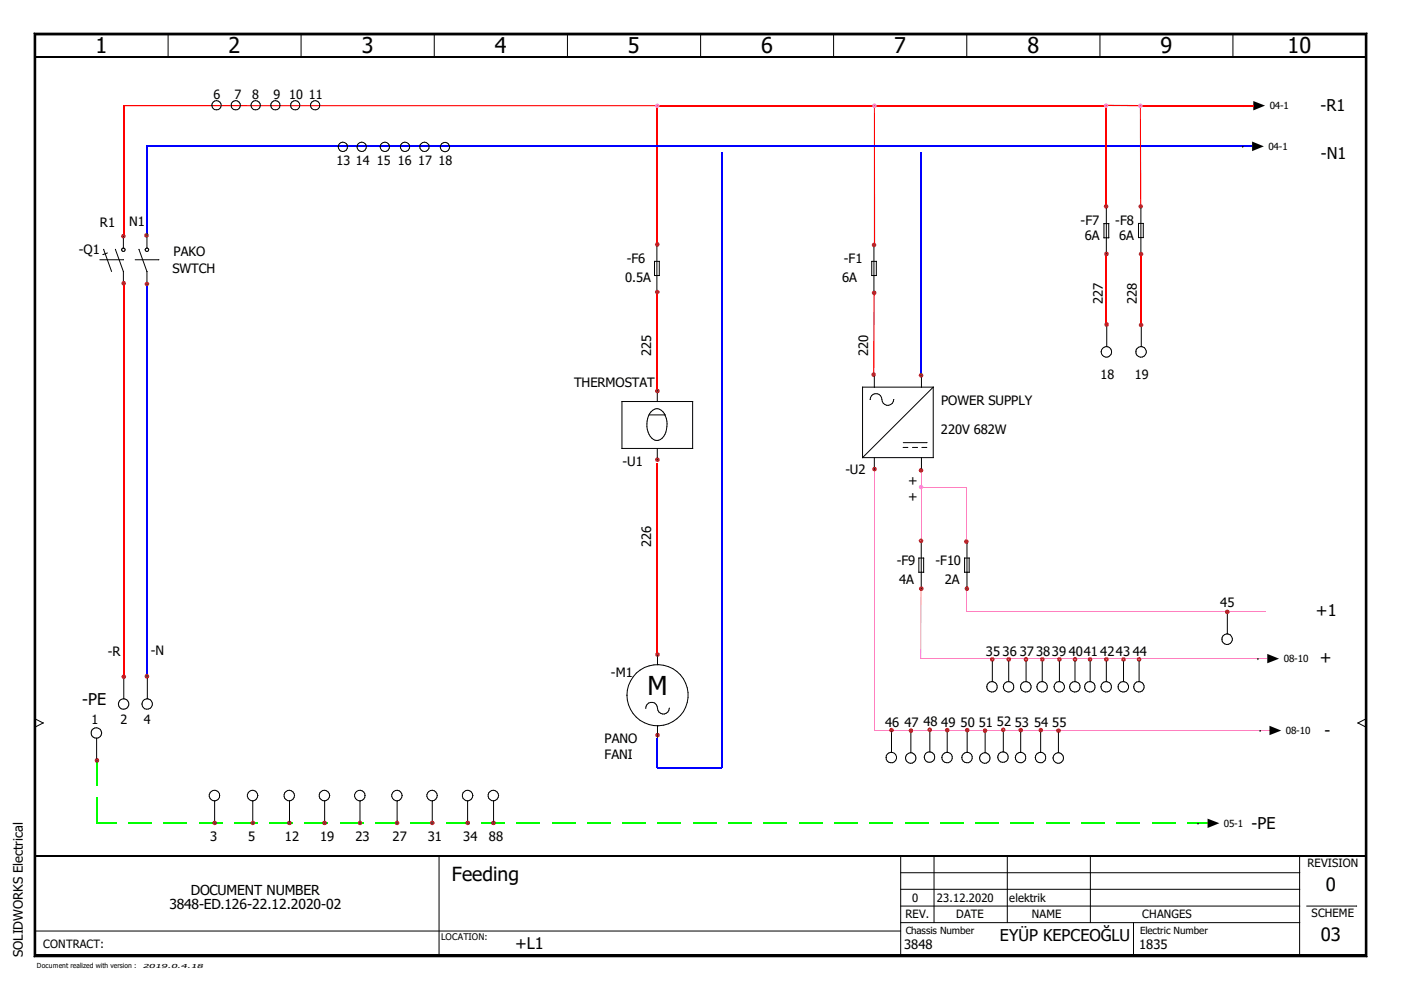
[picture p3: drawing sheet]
<svg xmlns="http://www.w3.org/2000/svg" width="297mm" height="210mm" viewBox="0 0 297 210" stroke-linecap="round" stroke-linejoin="round" font-family="sans-serif">
<path d="M0 0h297v209.9h-297z" fill="none" stroke="#fff" stroke-width=".21"/>
<g fill="none" stroke="#000" stroke-width=".21">
<path d="M7.2 7l.4 .4zM7.2 7h282.6zM7.2 7v195.9zM7.2 7h282.6v195.9h-282.6zM7.6 7.4h281.9zM7.6 7.4v195.1zM7.6 7.4h281.9v195.1h-281.9zM35.7 7.2l-.1 4.9M63.9 7.2l-.1 4.9M92.1 7.2v4.9M120.4 7.2l-.1 4.9M148.6 7.2l-.1 4.9"/>
<path d="M176.8 7.2l-.1 4.9M205 7.2v4.9M233.3 7.2l-.1 4.9M261.4 7.2v4.9M289.5 7.4v195.1zM289.8 7l-.3 .4zM289.8 7v195.9zM139.3 51.9v10M139.8 55.4v3M139.8 55.4h-1v3h1M185.3 51.9v10M185.8 55.4v3"/>
<path d="M185.8 55.4h-1v3h1M139.3 61.9h.1M185.4 79.6v2.5M195.4 79.6v2.5M131.9 85.1h15v10h-15zM137.6 88h3.5M138 87.3a1.62 1.62 0 0 1 2.8 .4 4.4 4.4 0 0 1-.8 5.5 1.89 1.89 0 0 1-2.6-1.6 4.6 4.6 0 0 1 .6-4.3zM139.3 93.4h.1M139.4 95.1v2.5M139.4 82.6v2.5M182.9 97h15M182.9 97l15-14.9v14.9"/>
<path d="M184.5 84.7a1.24 1.24 0 0 1 1-1.2 1.24 1.24 0 0 1 1.4 .8l.2 .8a1.27 1.27 0 0 0 1.4 .8 1.27 1.27 0 0 0 1-1.2M184.5 84.7h.1M185.4 97v2.5M191.5 94.9h1M191.5 93.9h5.1M193.5 94.9h1M195.4 97v2.5M195.4 94.9h1.1M197.9 82.1h-15v14.9M194.8 118.3h1v3h-1zM195.3 114.8l.1 10M139.4 138.9v2"/>
<path d="M7.4 152.4l1.7 .9M9.1 153.3l-1.7 .9M9.1 153.3h.1M132.9 147.4h.1M136.9 150.2a1.21 1.21 0 0 1 1-1.3 1.21 1.21 0 0 1 1.4 .8l.2 .9a1.27 1.27 0 0 0 1.4 .8 1.27 1.27 0 0 0 1-1.2M139.4 153.9v2.5M189 155l.1 4.5M193.1 155.2l.1 4.4M197.1 154.9l.1 4.5M200.8 155l.1 4.5M205.1 155v4.5M205.1 159.5h.1"/>
<path d="M208.9 155.2v4.4M208.9 159.6h.1M219.8 145.6h.1M221 140v4.5M223.5 145.6h.1M224.6 140v4.5M224.6 144.5h.1M226.8 145.6h.1M227.9 140l.1 4.5M287.9 153.3l1.8 .9M287.9 153.3h.1M289.6 152.4l-1.7 .9"/>
<path d="M187.9 160.6h.1M192 160.7h.1M196 160.5h.1M199.7 160.6h.1M203.9 160.6h.1M207.7 160.7h.1M7.4 197.4h183.6M93.1 181.5v21.2M191 195.6h84.6M191 192.1h84.6M191 188.6h84.6M191 185h84.6"/>
<path d="M191 181.5v21.2M198.1 181.5l-.1 14.1M213.6 181.5v14.1M231.2 181.5v14.1M240.3 195.6l.1 7.1M275.6 181.5l-.1 21.2M277 192.1h10.7M7.2 202.9h282.6zM7.6 202.5l-.4 .4zM7.6 202.5h281.9zM289.5 202.5l.3 .4z"/>
<circle cx="139.4" cy="147.4" r="6.5"/>
<circle cx="220.9" cy="145.6" r="1.11"/>
<circle cx="224.6" cy="145.6" r="1.11"/>
<circle cx="227.9" cy="145.6" r="1.11"/>
<circle cx="189" cy="160.6" r="1.12"/>
<circle cx="193.1" cy="160.7" r="1.11"/>
<circle cx="197.1" cy="160.5" r="1.11"/>
<circle cx="200.8" cy="160.6" r="1.12"/>
<circle cx="205" cy="160.6" r="1.12"/>
<circle cx="208.8" cy="160.7" r="1.11"/>
</g>
<path d="M7.2 7.2h282.6M7.2 202.7h282.6" fill="none" stroke="#000" stroke-width=".38"/>
<path d="M7.2 7l.4 .4zM289.8 7l-.3 .4zM7.6 202.5l-.4 .4zM289.5 202.5l.3 .4z" fill="#000"/>
<path d="M7.4 7v195.9M7.4 12.1h282.2M289.6 7v195.9M7.4 181.5h282.2" fill="none" stroke="#000" stroke-width=".34"/>
<path d="M185.4 99.5v55.5M195.3 103.3v11.3M195.2 139.6h73.5M185.3 154.9h83.9" fill="none" stroke="#ff7fbf" stroke-width=".21"/>
<path d="M185.3 62.1v17.3" fill="none" stroke="#f00" stroke-width=".34"/>
<path d="M26.2 22.4h113.2v29.4M185.4 22.4v29.2M139.4 61.9v20.7M139.4 98.1v40.7" fill="none" stroke="#f00" stroke-width=".25"/>
<path d="M31 31h234.5M153 32.3v130.4h-13.6v-6.3M195.3 32.2v47.4" fill="none" stroke="#00f" stroke-width=".25"/>
<path d="M194.9 99.6h.4v.2h-.4z" fill-rule="evenodd" fill="#ff7fbf"/>
<g fill="none" stroke="#000" stroke-width=".21">
<path d="M44.9 22.3h.1M49 22.3h.1M53.2 22.3h.1M57.4 22.3h.1M61.6 22.3h.1M65.8 22.3h.1M71.7 31.1h.1M75.7 31.1h.1M80.6 31.1h.1M84.9 31.1h.1M89 31.1h.1M93.3 31.2h.1"/>
<path d="M263.5 31h.1M263.7 22.4h.1M21.2 55.1h5M22 52.9l1.7 4.7M22.8 53.6l-.9 .4M24.5 52.9h.1M24.5 52.9l1.7 4.7M25.8 53h.1M26.2 50.1v2.5M26.2 57.6v2.5M26.2 57.6h.1M26.2 52.6h.1"/>
<path d="M28.7 55.1h5M29.5 52.9l1.7 4.7M30.8 53h.1M31.2 57.6h.1M31.2 50.1v2.5M31.2 57.6v2.5M234.6 43.9v10M235.1 47.4v3M235.1 47.4h-1v3h1M241.9 53.9h.1M241.9 43.9v10M242.4 47.4v3"/>
<path d="M242.4 47.4h-1v3h1M233.5 74.6h.1M234.7 69v4.4M240.8 74.6h.1M242 69v4.4M204.5 118.3h1v3h-1zM205 114.8l.1 10M259.1 135.5h.1M260.2 129.9l.1 4.5M266.7 139.7h.1M20.5 156.5v4.5M21.5 155.4a1.09 1.09 0 0 1-1 1.1"/>
<path d="M21.5 155.4a1.11 1.11 0 0 0-1.1-1.1 1.11 1.11 0 0 0-1.1 1.2 1.11 1.11 0 0 0 1.2 1M21.5 155.4h.1M25.1 149.3h.1M26.2 143.7l.1 4.4M30.1 149.3h.1M31.2 143.7l.1 4.4M209.2 145.6h.1M210.4 140v4.5M212.7 145.6h.1M212.7 154.9l.1 4.5M213.9 140v4.5M216.4 145.6h.1"/>
<path d="M216.4 155v4.5M217.5 140l.1 4.5M220.6 155v4.5M220.6 159.5h.1M224.4 155.2v4.4M224.4 159.6h.1M230 145.6h.1M231.1 144.5h.1M231.1 140v4.5M233.4 145.6h.1M234.6 140v4.5M237.1 145.6h.1"/>
<path d="M238.2 140v4.5M240.4 145.6h.1M241.5 140l.1 4.5M267.2 154.9h.1M45.5 169.8v4.4M45.5 169.8h.1M46.6 168.7h.1M53.6 169.8v4.4M54.6 168.7h.1M61.4 169.8v4.4M62.4 168.7h.1M68.8 169.8h.1"/>
<path d="M68.8 169.8v4.4M69.9 168.7h.1M76.4 169.8l-.1 4.4M77.4 168.7h.1M84.2 169.8v4.4M85.3 168.7h.1M91.7 169.8l-.1 4.4M92.7 168.7h.1M99.2 169.8l-.1 4.4M100.2 168.7h.1M104.7 169.8l-.1 4.4M105.7 168.7h.1"/>
<path d="M211.5 160.5h.1M215.3 160.6h.1M219.5 160.6h.1M223.3 160.7h.1M254 174.5h.1"/>
<circle cx="45.9" cy="22.3" r=".99"/>
<circle cx="50" cy="22.3" r=".98"/>
<circle cx="54.2" cy="22.3" r=".99"/>
<circle cx="58.4" cy="22.3" r=".99"/>
<circle cx="62.6" cy="22.3" r=".98"/>
<circle cx="66.8" cy="22.3" r=".99"/>
<circle cx="72.7" cy="31.1" r=".99"/>
<circle cx="76.7" cy="31.1" r=".99"/>
<circle cx="81.6" cy="31.1" r=".99"/>
<circle cx="85.9" cy="31.1" r=".99"/>
<circle cx="90" cy="31.1" r=".98"/>
<circle cx="94.3" cy="31.2" r=".99"/>
<circle cx="26.1" cy="53" r=".37"/>
<circle cx="31.1" cy="53" r=".37"/>
<circle cx="234.6" cy="74.6" r="1.12"/>
<circle cx="242" cy="74.6" r="1.12"/>
<circle cx="260.2" cy="135.5" r="1.12"/>
<circle cx="26.2" cy="149.3" r="1.11"/>
<circle cx="31.2" cy="149.3" r="1.11"/>
<circle cx="210.3" cy="145.6" r="1.11"/>
<circle cx="213.8" cy="145.6" r="1.11"/>
<circle cx="217.5" cy="145.6" r="1.12"/>
<circle cx="231.1" cy="145.6" r="1.11"/>
<circle cx="234.5" cy="145.6" r="1.11"/>
<circle cx="238.2" cy="145.6" r="1.11"/>
<circle cx="241.5" cy="145.6" r="1.11"/>
<circle cx="45.5" cy="168.7" r="1.11"/>
<circle cx="53.5" cy="168.7" r="1.11"/>
<circle cx="61.3" cy="168.7" r="1.11"/>
<circle cx="68.8" cy="168.7" r="1.11"/>
<circle cx="76.3" cy="168.7" r="1.11"/>
<circle cx="84.1" cy="168.7" r="1.11"/>
<circle cx="91.6" cy="168.7" r="1.11"/>
<circle cx="99.1" cy="168.7" r="1.11"/>
<circle cx="104.6" cy="168.7" r="1.11"/>
<circle cx="212.6" cy="160.5" r="1.11"/>
<circle cx="216.4" cy="160.6" r="1.12"/>
<circle cx="220.6" cy="160.6" r="1.12"/>
<circle cx="224.4" cy="160.7" r="1.11"/>
</g>
<path d="M26.2 22.4v27.5M139.4 22.4h95.1v21.4M241.8 22.4h23.9M234.6 53.8v15.2M241.9 53.9v15M26.2 60.1v83.7" fill="none" stroke="#f00" stroke-width=".25"/>
<path d="M195.2 125v14.7" fill="none" stroke="#ff7fbf" stroke-width=".25"/>
<g fill="none" stroke="#0f0" stroke-width=".25">
<path d="M20.4 174.5h4.3M20.5 161.2v5.4M20.5 169.1v5.3M27.2 174.5h5M34.7 174.5h5M42.2 174.5h5M49.7 174.5h4.9M57.1 174.5h5M64.6 174.5h5M72.1 174.5h5M79.6 174.5h5M87.1 174.5h5"/>
<path d="M94.5 174.5h5M102 174.5h5M109.5 174.5h5M117 174.5h5M124.5 174.5h5M131.9 174.5h5M139.4 174.5h5M146.9 174.5h5M154.4 174.5h5M161.9 174.5h5M169.4 174.5h5M176.9 174.5h5"/>
<path d="M184.4 174.5h5M191.9 174.5h4.9M199.3 174.5h5M206.8 174.5h5M214.3 174.5h5M221.8 174.5h5M229.3 174.5h4.9M236.7 174.5h5M244.2 174.5h5M251.7 174.5h4.3"/>
</g>
<path d="M265.5 30l2.5 1-2.5 1zM265.7 21.4l2.5 1-2.5 1zM268.7 138.6l2.5 1.1-2.5 .9zM269.2 153.9l2.4 1-2.4 1zM256 173.6l2.5 .9-2.5 1.1z" fill="#000"/>
<path d="M31.1 30.9v19M31.2 60.2v83.2" fill="none" stroke="#00f" stroke-width=".25"/>
<path d="M195.3 99.7v3.6M195.4 103.3h9.5v11.6M204.9 125.1v4.6M204.9 129.7h63.6" fill="none" stroke="#ff7fbf" stroke-width=".21"/>
<path d="M234.5 22.4h7.3M241.8 22.4v21.4" fill="none" stroke="#f00" stroke-width=".3"/>
<g fill="#a50000">
<path d="M260.3 129.7l.3-.3 .1 .3z"/>
<path d="M260.2 129.2l.4 .2-.3 .3z"/>
<path d="M259.8 129.4l.4-.2v.5z"/>
<path d="M259.8 129.4l.4 .3h-.5z"/>
<path d="M259.7 129.7l.5 .1-.4 .3z"/>
<path d="M260.2 129.8v.4l-.4-.1z"/>
<path d="M260.2 129.8l.4 .3-.4 .1z"/>
<path d="M260.3 129.7h.4l-.1 .4z"/>
<path d="M242.3 68.5l.1 .4h-.4z"/>
<path d="M241.9 68.4l.4 .1-.3 .4z"/>
<path d="M241.6 68.5l.3-.1v.5z"/>
<path d="M241.6 68.5l.3 .4h-.5z"/>
<path d="M241.4 68.9l.5 .1-.3 .3z"/>
<path d="M241.9 69v.4l-.3-.1z"/>
<path d="M241.9 69l.4 .3-.4 .1z"/>
<path d="M242 68.9h.4l-.1 .4z"/>
<path d="M242.3 53.5l.1 .4h-.4z"/>
<path d="M241.9 53.4l.4 .1-.3 .3z"/>
<path d="M241.6 53.5l.3-.1v.4z"/>
<path d="M241.6 53.5l.3 .4h-.5z"/>
<path d="M241.4 53.9h.5l-.3 .3z"/>
<path d="M241.9 53.9v.5l-.3-.2z"/>
<path d="M241.9 53.9l.4 .3-.4 .2z"/>
<path d="M242 53.9h.4l-.1 .3z"/>
<path d="M241.9 43.7l.3-.3 .2 .4z"/>
<path d="M241.8 43.3l.4 .1-.3 .3z"/>
<path d="M241.5 43.4l.3-.1v.4z"/>
<path d="M241.5 43.4l.3 .4h-.5z"/>
<path d="M241.3 43.8h.5l-.3 .3z"/>
<path d="M241.5 44.1l.3-.3v.5z"/>
<path d="M241.8 43.8l.4 .3-.4 .2z"/>
<path d="M241.9 43.8h.5l-.2 .3z"/>
</g>
<g fill="#ff7fdf">
<path d="M241.8 22.4l.3-.3 .2 .3z"/>
<path d="M241.8 21.9l.3 .2-.3 .3z"/>
<path d="M241.4 22.1l.4-.2v.5z"/>
<path d="M241.4 22.1l.3 .3h-.4z"/>
<path d="M241.3 22.4h.5l-.4 .4z"/>
<path d="M241.8 22.4v.5l-.4-.1z"/>
<path d="M241.8 22.5l.3 .3-.3 .1z"/>
<path d="M241.8 22.4h.5l-.2 .4z"/>
</g>
<g fill="#a50000">
<path d="M241.8 139.4l.2 .4h-.4z"/>
<path d="M241.5 139.3l.3 .1-.2 .4z"/>
<path d="M241.2 139.4l.3-.1v.4z"/>
<path d="M241.2 139.4l.3 .4h-.5z"/>
<path d="M241 139.8h.5l-.3 .4z"/>
<path d="M241.5 139.8v.5l-.3-.1z"/>
<path d="M241.5 139.9l.3 .3-.3 .1z"/>
<path d="M241.6 139.8h.4l-.2 .4z"/>
<path d="M238.5 139.4l.2 .4h-.5z"/>
<path d="M238.2 139.3l.3 .1-.3 .4z"/>
<path d="M237.9 139.4l.3-.1v.4z"/>
<path d="M237.9 139.4l.3 .4h-.5z"/>
<path d="M237.7 139.8h.5l-.3 .4z"/>
<path d="M238.2 139.8v.5l-.3-.1z"/>
<path d="M238.2 139.9l.3 .3-.3 .1z"/>
<path d="M238.2 139.8h.5l-.2 .4z"/>
<path d="M234.7 68.7l.3-.2 .1 .3z"/>
<path d="M234.7 68.3l.3 .2-.3 .2z"/>
<path d="M234.3 68.5l.4-.2v.4z"/>
<path d="M234.3 68.5l.3 .2-.5 .1z"/>
<path d="M234.1 68.8h.5l-.3 .4z"/>
<path d="M234.6 68.8l.1 .5-.4-.1z"/>
<path d="M234.7 68.8l.3 .4-.3 .1z"/>
<path d="M234.7 68.8h.4l-.1 .4z"/>
<path d="M234.6 53.8l.3-.3 .2 .3z"/>
<path d="M234.6 53.3l.3 .2-.3 .3z"/>
<path d="M234.2 53.5l.4-.2v.5z"/>
<path d="M234.2 53.5l.3 .3h-.4z"/>
<path d="M234.1 53.8h.5l-.4 .4z"/>
<path d="M234.6 53.8v.5l-.4-.1z"/>
<path d="M234.6 53.8l.3 .4-.3 .1z"/>
<path d="M234.6 53.8h.5l-.2 .4z"/>
<path d="M234.6 139.8l.3-.4 .2 .4z"/>
<path d="M234.6 139.3l.3 .1-.3 .4z"/>
<path d="M234.2 139.4l.4-.1v.4z"/>
<path d="M234.2 139.4l.3 .4h-.4z"/>
<path d="M234.1 139.8h.4l-.3 .4z"/>
<path d="M234.5 139.8l.1 .5-.4-.1z"/>
<path d="M234.6 139.9l.3 .3-.3 .1z"/>
<path d="M234.6 139.8h.5l-.2 .4z"/>
<path d="M234.6 43.7l.3-.3 .1 .4z"/>
<path d="M234.5 43.3l.4 .1-.3 .3z"/>
<path d="M234.2 43.4l.3-.1v.4z"/>
<path d="M234.2 43.4l.3 .4h-.5z"/>
<path d="M234 43.8h.5l-.3 .3z"/>
<path d="M234.5 43.8v.5l-.3-.2z"/>
<path d="M234.5 43.8l.4 .3-.4 .2z"/>
<path d="M234.6 43.8h.4l-.1 .3z"/>
</g>
<g fill="#ff7fdf">
<path d="M234.6 22.4l.3-.3 .1 .3z"/>
<path d="M234.5 21.9l.4 .2-.3 .3z"/>
<path d="M234.1 22.1l.4-.2v.5z"/>
<path d="M234.1 22.1l.4 .3h-.5z"/>
<path d="M234 22.4h.5l-.4 .3z"/>
<path d="M234.1 22.7l.4-.3v.5z"/>
<path d="M234.5 22.4l.4 .3-.4 .2z"/>
<path d="M234.6 22.4h.4l-.1 .3z"/>
</g>
<g fill="#a50000">
<path d="M231.1 139.8l.4-.4 .1 .4z"/>
<path d="M231.1 139.3l.4 .1-.4 .4z"/>
<path d="M230.8 139.4l.3-.1v.4z"/>
<path d="M230.8 139.4l.3 .4h-.5z"/>
<path d="M230.6 139.8h.5l-.3 .4z"/>
<path d="M231.1 139.8v.5l-.3-.1z"/>
<path d="M231.1 139.8l.4 .4-.4 .1z"/>
<path d="M231.1 139.8h.5l-.1 .4z"/>
<path d="M228 139.8l.3-.4 .1 .4z"/>
<path d="M227.9 139.3l.4 .1-.3 .4z"/>
<path d="M227.6 139.4l.3-.1v.4z"/>
<path d="M227.6 139.4l.3 .4h-.5z"/>
<path d="M227.4 139.8h.5l-.3 .4z"/>
<path d="M227.9 139.8v.5l-.3-.1z"/>
<path d="M227.9 139.9l.4 .3-.4 .1z"/>
<path d="M228 139.8h.4l-.1 .4z"/>
<path d="M225 139.4l.1 .4h-.4z"/>
<path d="M224.6 139.3l.4 .1-.3 .4z"/>
<path d="M224.3 139.4l.3-.1v.4z"/>
<path d="M224.3 139.4l.3 .4h-.5z"/>
<path d="M224.1 139.8h.5l-.3 .4z"/>
<path d="M224.6 139.8v.5l-.3-.1z"/>
<path d="M224.6 139.9l.4 .3-.4 .1z"/>
<path d="M224.7 139.8h.4l-.1 .4z"/>
<path d="M224.4 154.9l.4-.3 .1 .3z"/>
<path d="M224.4 154.4l.4 .2-.4 .3z"/>
<path d="M224.1 154.6l.3-.2v.5z"/>
<path d="M224.1 154.6l.3 .3h-.5z"/>
<path d="M223.9 154.9h.5l-.3 .4z"/>
<path d="M224.4 154.9v.5l-.3-.1z"/>
<path d="M224.4 155l.4 .3-.4 .1z"/>
<path d="M224.5 154.9h.4l-.1 .4z"/>
<path d="M221 139.8l.4-.4 .1 .4z"/>
<path d="M221 139.3l.4 .1-.4 .4z"/>
<path d="M220.6 139.4l.4-.1v.4z"/>
<path d="M220.6 139.4l.3 .4h-.4z"/>
<path d="M220.5 139.8h.4l-.3 .4z"/>
<path d="M220.9 139.8l.1 .5-.4-.1z"/>
<path d="M221 139.9l.4 .3-.4 .1z"/>
<path d="M221 139.8h.5l-.1 .4z"/>
<path d="M220.7 154.8l.3-.3 .1 .3z"/>
<path d="M220.6 154.3l.4 .2-.3 .3z"/>
<path d="M220.3 154.5l.3-.2v.5z"/>
<path d="M220.3 154.5l.3 .3h-.4z"/>
<path d="M220.2 154.8l.4 .1-.3 .3z"/>
<path d="M220.6 154.9v.4l-.3-.1z"/>
<path d="M220.6 154.9l.4 .3-.4 .1z"/>
<path d="M220.7 154.8h.4l-.1 .4z"/>
<path d="M217.5 139.8l.4-.4 .1 .4z"/>
<path d="M217.5 139.3l.4 .1-.4 .4z"/>
<path d="M217.2 139.4l.3-.1v.4z"/>
<path d="M217.2 139.4l.3 .4h-.5z"/>
<path d="M217 139.8h.5l-.3 .4z"/>
<path d="M217.5 139.8v.5l-.3-.1z"/>
<path d="M217.5 139.8l.4 .4-.4 .1z"/>
<path d="M217.5 139.8h.5l-.1 .4z"/>
<path d="M216.4 154.8l.4-.3 .1 .3z"/>
<path d="M216.4 154.3l.4 .2-.4 .3z"/>
<path d="M216.1 154.5l.3-.2v.5z"/>
<path d="M216.1 154.5l.3 .3h-.5z"/>
<path d="M215.9 154.8l.5 .1-.3 .3z"/>
<path d="M216.4 154.9v.4l-.3-.1z"/>
<path d="M216.4 154.9l.4 .3-.4 .1z"/>
<path d="M216.4 154.8h.5l-.1 .4z"/>
<path d="M213.9 139.8l.3-.4 .2 .4z"/>
<path d="M213.9 139.3l.3 .1-.3 .4z"/>
<path d="M213.5 139.4l.4-.1v.4z"/>
<path d="M213.5 139.4l.3 .4h-.4z"/>
<path d="M213.4 139.8h.4l-.3 .4z"/>
<path d="M213.8 139.8l.1 .5-.4-.1z"/>
<path d="M213.9 139.9l.3 .3-.3 .1z"/>
<path d="M213.9 139.8h.5l-.2 .4z"/>
<path d="M212.7 154.7l.4-.3 .1 .3z"/>
<path d="M212.7 154.2l.4 .2-.4 .3z"/>
<path d="M212.3 154.4l.4-.2v.5z"/>
<path d="M212.3 154.4l.4 .3h-.5z"/>
<path d="M212.2 154.7l.5 .1-.4 .3z"/>
<path d="M212.3 155.1l.4-.3v.4z"/>
<path d="M212.7 154.8l.4 .3-.4 .1z"/>
<path d="M212.8 154.7h.4l-.1 .4z"/>
<path d="M210.4 139.8l.3-.4 .2 .4z"/>
<path d="M210.4 139.3l.3 .1-.3 .4z"/>
<path d="M210 139.4l.4-.1v.4z"/>
<path d="M210 139.4l.3 .4h-.4z"/>
<path d="M209.9 139.8h.5l-.4 .4z"/>
<path d="M210.4 139.8v.5l-.4-.1z"/>
<path d="M210.4 139.8l.3 .4-.3 .1z"/>
<path d="M210.4 139.8h.5l-.2 .4z"/>
<path d="M208.9 154.9l.3-.3 .1 .3z"/>
<path d="M208.9 154.4l.3 .2-.3 .3z"/>
<path d="M208.5 154.6l.4-.2v.5z"/>
<path d="M208.5 154.6l.3 .3h-.4z"/>
<path d="M208.4 154.9h.4l-.3 .4z"/>
<path d="M208.8 154.9l.1 .5-.4-.1z"/>
<path d="M208.9 154.9l.3 .4-.3 .1z"/>
<path d="M208.9 154.9h.4l-.1 .4z"/>
<path d="M205.1 154.8l.3-.3 .2 .3z"/>
<path d="M205.1 154.3l.3 .2-.3 .3z"/>
<path d="M204.7 154.5l.4-.2v.5z"/>
<path d="M204.7 154.5l.4 .3h-.5z"/>
<path d="M204.6 154.8l.5 .1-.4 .3z"/>
<path d="M204.7 155.2l.4-.3v.4z"/>
<path d="M205.1 154.9l.3 .3-.3 .1z"/>
<path d="M205.1 154.9l.5-.1-.2 .4z"/>
<path d="M205 124.8l.4-.3 .1 .3z"/>
<path d="M205 124.3l.4 .2-.4 .3z"/>
<path d="M204.6 124.5l.4-.2v.5z"/>
<path d="M204.6 124.5l.3 .3h-.4z"/>
<path d="M204.5 124.8h.5l-.4 .3z"/>
<path d="M204.6 125.1l.4-.3v.5z"/>
<path d="M205 124.8l.4 .3-.4 .2z"/>
<path d="M205 124.8h.5l-.1 .3z"/>
<path d="M205.2 114.5l.2 .4h-.5z"/>
<path d="M204.9 114.3l.3 .2-.3 .3z"/>
<path d="M204.6 114.5l.3-.2v.5z"/>
<path d="M204.6 114.5l.2 .4h-.4z"/>
<path d="M204.4 114.9h.4l-.2 .3z"/>
<path d="M204.8 114.9l.1 .5-.3-.2z"/>
<path d="M204.9 114.9l.3 .3-.3 .2z"/>
<path d="M204.9 114.9h.5l-.2 .3z"/>
<path d="M200.9 154.8l.3-.3 .1 .3z"/>
<path d="M200.8 154.3l.4 .2-.3 .3z"/>
<path d="M200.5 154.5l.3-.2v.5z"/>
<path d="M200.5 154.5l.3 .3h-.5z"/>
<path d="M200.3 154.8l.5 .1-.3 .3z"/>
<path d="M200.8 154.9v.4l-.3-.1z"/>
<path d="M200.8 154.9l.4 .3-.4 .1z"/>
<path d="M200.9 154.8h.4l-.1 .4z"/>
<path d="M197.1 154.7l.4-.3 .1 .3z"/>
<path d="M197.1 154.2l.4 .2-.4 .3z"/>
<path d="M196.8 154.4l.3-.2v.5z"/>
<path d="M196.8 154.4l.3 .3h-.5z"/>
<path d="M196.6 154.7l.5 .1-.3 .3z"/>
<path d="M196.8 155.1l.3-.3v.4z"/>
<path d="M197.1 154.8l.4 .3-.4 .1z"/>
<path d="M197.1 154.8l.5-.1-.1 .4z"/>
<path d="M195.4 124.8l.3-.3 .1 .3z"/>
<path d="M195.3 124.3l.4 .2-.3 .3z"/>
<path d="M195 124.5l.3-.2v.5z"/>
<path d="M195 124.5l.3 .3h-.5z"/>
<path d="M194.8 124.8h.5l-.3 .3z"/>
<path d="M195.3 124.8v.5l-.3-.2z"/>
<path d="M195.3 124.8l.4 .3-.4 .2z"/>
<path d="M195.4 124.8h.4l-.1 .3z"/>
<path d="M195.3 79.5l.4-.3 .1 .4z"/>
<path d="M195.3 79.1l.4 .1-.4 .3z"/>
<path d="M194.9 79.2l.4-.1v.4z"/>
<path d="M194.9 79.2l.3 .4h-.4z"/>
<path d="M194.8 79.6h.4l-.3 .3z"/>
<path d="M195.2 79.6l.1 .5-.4-.2z"/>
<path d="M195.3 79.6l.4 .3-.4 .2z"/>
<path d="M195.3 79.6h.5l-.1 .3z"/>
<path d="M195.6 114.3l.2 .3h-.5z"/>
<path d="M195.3 114.2l.3 .1-.3 .3z"/>
<path d="M194.9 114.3l.4-.1-.1 .4z"/>
<path d="M194.9 114.3l.3 .3h-.4z"/>
<path d="M194.8 114.6l.4 .1-.3 .3z"/>
<path d="M195.2 114.7l.1 .4-.4-.1z"/>
<path d="M195.3 114.7l.3 .3-.3 .1z"/>
<path d="M195.3 114.6h.5l-.2 .4z"/>
</g>
<g fill="#ff7fdf">
<path d="M195.6 102.9l.2 .4h-.5z"/>
<path d="M195.3 102.8l.3 .1-.3 .4z"/>
<path d="M194.9 102.9l.4-.1v.4z"/>
<path d="M194.9 102.9l.3 .4h-.4z"/>
<path d="M194.8 103.3h.4l-.3 .3z"/>
<path d="M195.2 103.3l.1 .5-.4-.2z"/>
<path d="M195.3 103.3l.3 .3-.3 .2z"/>
<path d="M195.3 103.3h.5l-.2 .3z"/>
</g>
<g fill="#a50000">
<path d="M195.6 99.4l.2 .3h-.5z"/>
<path d="M195.3 99.2l.3 .2-.3 .3z"/>
<path d="M194.9 99.4l.4-.2-.1 .5z"/>
<path d="M194.9 99.4l.3 .3h-.4z"/>
<path d="M194.8 99.7h.4l-.3 .4z"/>
<path d="M195.2 99.7l.1 .5-.4-.1z"/>
<path d="M195.3 99.8l.3 .3-.3 .1z"/>
<path d="M195.3 99.7h.5l-.2 .4z"/>
<path d="M193.2 154.9l.3-.3 .1 .3z"/>
<path d="M193.1 154.4l.4 .2-.3 .3z"/>
<path d="M192.8 154.6l.3-.2v.5z"/>
<path d="M192.8 154.6l.3 .3h-.4z"/>
<path d="M192.7 154.9h.4l-.3 .4z"/>
<path d="M193.1 154.9v.5l-.3-.1z"/>
<path d="M193.1 155l.4 .3-.4 .1z"/>
<path d="M193.2 154.9h.4l-.1 .4z"/>
<path d="M189.1 154.8l.3-.3 .1 .3z"/>
<path d="M189 154.3l.4 .2-.3 .3z"/>
<path d="M188.7 154.5l.3-.2v.5z"/>
<path d="M188.7 154.5l.3 .3h-.5z"/>
<path d="M188.5 154.8l.5 .1-.3 .3z"/>
<path d="M189 154.9v.4l-.3-.1z"/>
<path d="M189 154.9l.4 .3-.4 .1z"/>
<path d="M189.1 154.8h.4l-.1 .4z"/>
<path d="M185.8 99.1l.1 .4h-.4z"/>
<path d="M185.4 99l.4 .1-.3 .3z"/>
<path d="M185.1 99.1l.3-.1v.4z"/>
<path d="M185.1 99.1l.3 .4h-.5z"/>
<path d="M184.9 99.5h.5l-.3 .3z"/>
<path d="M185.4 99.5v.4l-.3-.1z"/>
<path d="M185.4 99.5l.4 .3-.4 .1z"/>
<path d="M185.5 99.5h.4l-.1 .3z"/>
</g>
<g fill="#ff7fdf">
<path d="M185.4 22.4l.4-.3 .1 .3z"/>
<path d="M185.4 21.9l.4 .2-.4 .3z"/>
<path d="M185 22.1l.4-.2v.5z"/>
<path d="M185 22.1l.3 .3h-.4z"/>
<path d="M184.9 22.4h.5l-.4 .4z"/>
<path d="M185.4 22.4v.5l-.4-.1z"/>
<path d="M185.4 22.4l.4 .4-.4 .1z"/>
<path d="M185.4 22.4h.5l-.1 .4z"/>
</g>
<g fill="#a50000">
<path d="M185.4 62.1l.3-.4 .1 .4z"/>
<path d="M185.3 61.6l.4 .1-.3 .4z"/>
<path d="M185 61.7l.3-.1v.5z"/>
<path d="M185 61.7l.3 .4h-.5z"/>
<path d="M184.8 62.1h.5l-.3 .3z"/>
<path d="M185.3 62.1v.5l-.3-.2z"/>
<path d="M185.3 62.1l.4 .3-.4 .2z"/>
<path d="M185.4 62.1h.4l-.1 .3z"/>
<path d="M185.3 51.9l.4-.3 .1 .3z"/>
<path d="M185.3 51.4l.4 .2-.4 .3z"/>
<path d="M185 51.6l.3-.2v.5z"/>
<path d="M185 51.6l.2 .3h-.4z"/>
<path d="M184.8 51.9l.5 .1-.3 .3z"/>
<path d="M185 52.3l.3-.3v.5z"/>
<path d="M185.3 52l.4 .3-.4 .2z"/>
<path d="M185.4 51.9h.4l-.1 .4z"/>
<path d="M185.2 79.4l.4-.3 .1 .3z"/>
<path d="M185.2 78.9l.4 .2-.4 .3z"/>
<path d="M184.9 79.1l.3-.2v.5z"/>
<path d="M184.9 79.1l.3 .3h-.5z"/>
<path d="M184.7 79.4l.5 .1-.3 .3z"/>
<path d="M184.9 79.8l.3-.3v.4z"/>
<path d="M185.2 79.5l.4 .3-.4 .1z"/>
<path d="M185.2 79.5l.5-.1-.1 .4z"/>
<path d="M139.4 155.8l.4-.3 .1 .4z"/>
<path d="M139.4 155.4l.4 .1-.4 .3z"/>
<path d="M139.1 155.5l.3-.1v.4z"/>
<path d="M139.1 155.5l.3 .4h-.5z"/>
<path d="M138.9 155.9h.5l-.3 .3z"/>
<path d="M139.4 155.9v.5l-.3-.2z"/>
<path d="M139.4 155.9l.4 .3-.4 .2z"/>
<path d="M139.4 155.9h.5l-.1 .3z"/>
<path d="M139.7 138.4l.2 .4h-.5z"/>
<path d="M139.4 138.3l.3 .1-.3 .4z"/>
<path d="M139.1 138.4l.3-.1v.4z"/>
<path d="M139.1 138.4l.3 .4h-.5z"/>
<path d="M138.9 138.8h.5l-.3 .3z"/>
<path d="M139.4 138.8v.5l-.3-.2z"/>
<path d="M139.4 138.9l.3 .2-.3 .2z"/>
<path d="M139.4 138.8h.5l-.2 .3z"/>
<path d="M139.4 97.5l.3-.4 .2 .4z"/>
<path d="M139.4 97l.3 .1-.3 .4z"/>
<path d="M139 97.1l.4-.1v.5z"/>
<path d="M139 97.1l.3 .4h-.4z"/>
<path d="M138.9 97.5h.5l-.4 .3z"/>
<path d="M139 97.8l.4-.3v.5z"/>
<path d="M139.4 97.5l.3 .3-.3 .2z"/>
<path d="M139.4 97.5h.5l-.2 .3z"/>
<path d="M139.4 82.9l.3-.4 .2 .4z"/>
<path d="M139.4 82.4l.3 .1-.3 .4z"/>
<path d="M139 82.5l.4-.1v.4z"/>
<path d="M139 82.5l.4 .4h-.5z"/>
<path d="M138.9 82.9h.5l-.4 .4z"/>
<path d="M139.4 82.9v.5l-.4-.1z"/>
<path d="M139.4 82.9l.3 .4-.3 .1z"/>
<path d="M139.4 82.9h.5l-.2 .4z"/>
<path d="M139.7 61.6l.2 .3h-.5z"/>
<path d="M139.4 61.4l.3 .2-.3 .3z"/>
<path d="M139 61.6l.4-.2-.1 .5z"/>
<path d="M139 61.6l.3 .3h-.5z"/>
<path d="M138.8 61.9h.5l-.3 .4z"/>
<path d="M139.3 61.9l.1 .5-.4-.1z"/>
<path d="M139.4 62l.3 .3-.3 .1z"/>
<path d="M139.4 61.9h.5l-.2 .4z"/>
<path d="M139.4 51.8l.3-.3 .2 .3z"/>
<path d="M139.4 51.3l.3 .2-.3 .3z"/>
<path d="M139 51.5l.4-.2v.5z"/>
<path d="M139 51.5l.3 .3h-.5z"/>
<path d="M138.8 51.8l.5 .1-.3 .3z"/>
<path d="M139.3 51.9l.1 .4-.4-.1z"/>
<path d="M139.4 51.9l.3 .3-.3 .1z"/>
<path d="M139.4 51.8h.5l-.2 .4z"/>
</g>
<g fill="#ff7fdf">
<path d="M139.7 22.1l.2 .3h-.5z"/>
<path d="M139.4 21.9l.3 .2-.3 .3z"/>
<path d="M139 22.1l.4-.2-.1 .5z"/>
<path d="M139 22.1l.3 .3h-.5z"/>
<path d="M138.8 22.4h.5l-.3 .4z"/>
<path d="M139.3 22.4l.1 .5-.4-.1z"/>
<path d="M139.4 22.4l.3 .4-.3 .1z"/>
<path d="M139.4 22.4h.5l-.2 .4z"/>
</g>
<g fill="#a50000">
<path d="M104.6 174.5l.4-.4 .1 .4z"/>
<path d="M104.6 174l.4 .1-.4 .4z"/>
<path d="M104.3 174.1l.3-.1v.4z"/>
<path d="M104.3 174.1l.3 .4h-.5z"/>
<path d="M104.1 174.5h.5l-.3 .3z"/>
<path d="M104.6 174.5v.5l-.3-.2z"/>
<path d="M104.6 174.5l.4 .3-.4 .2z"/>
<path d="M104.6 174.5h.5l-.1 .3z"/>
<path d="M99.2 174.5l.3-.4 .1 .4z"/>
<path d="M99.1 174l.4 .1-.3 .4z"/>
<path d="M98.8 174.1l.3-.1v.5z"/>
<path d="M98.8 174.1l.3 .4h-.4z"/>
<path d="M98.7 174.5h.4l-.3 .3z"/>
<path d="M99.1 174.5v.5l-.3-.2z"/>
<path d="M99.1 174.5l.4 .3-.4 .2z"/>
<path d="M99.2 174.5h.4l-.1 .3z"/>
<path d="M92 174.1l.2 .4h-.5z"/>
<path d="M91.6 174l.4 .1-.3 .4z"/>
<path d="M91.3 174.1l.3-.1v.5z"/>
<path d="M91.3 174.1l.3 .4h-.5z"/>
<path d="M91.1 174.5h.5l-.3 .3z"/>
<path d="M91.6 174.5v.5l-.3-.2z"/>
<path d="M91.6 174.5l.4 .3-.4 .2z"/>
<path d="M91.7 174.5h.5l-.2 .3z"/>
<path d="M84.5 174.1l.2 .4h-.5z"/>
<path d="M84.2 174l.3 .1-.3 .4z"/>
<path d="M83.9 174.1l.3-.1v.5z"/>
<path d="M83.9 174.1l.3 .4h-.5z"/>
<path d="M83.7 174.5h.5l-.3 .3z"/>
<path d="M84.2 174.5v.5l-.3-.2z"/>
<path d="M84.2 174.5l.3 .3-.3 .2z"/>
<path d="M84.2 174.5h.5l-.2 .3z"/>
<path d="M76.7 174.1l.1 .4h-.4z"/>
<path d="M76.3 174l.4 .1-.3 .4z"/>
<path d="M76 174.1l.3-.1v.5z"/>
<path d="M76 174.1l.3 .4h-.5z"/>
<path d="M75.8 174.5h.5l-.3 .3z"/>
<path d="M76.3 174.5v.5l-.3-.2z"/>
<path d="M76.3 174.5l.4 .3-.4 .2z"/>
<path d="M76.4 174.5h.4l-.1 .3z"/>
<path d="M68.8 174.5l.4-.4 .1 .4z"/>
<path d="M68.8 174l.4 .1-.4 .4z"/>
<path d="M68.4 174.1l.4-.1v.4z"/>
<path d="M68.4 174.1l.3 .4h-.4z"/>
<path d="M68.3 174.5h.5l-.4 .3z"/>
<path d="M68.8 174.5v.5l-.4-.2z"/>
<path d="M68.8 174.5l.4 .3-.4 .2z"/>
<path d="M68.8 174.5h.5l-.1 .3z"/>
<path d="M61.4 174.5l.3-.4 .1 .4z"/>
<path d="M61.4 174l.3 .1-.3 .4z"/>
<path d="M61 174.1l.4-.1v.4z"/>
<path d="M61 174.1l.3 .4h-.4z"/>
<path d="M60.9 174.5h.4l-.3 .3z"/>
<path d="M61.3 174.5l.1 .5-.4-.2z"/>
<path d="M61.4 174.5l.3 .3-.3 .2z"/>
<path d="M61.4 174.5h.4l-.1 .3z"/>
<path d="M53.9 174.1l.2 .4h-.5z"/>
<path d="M53.6 174l.3 .1-.3 .4z"/>
<path d="M53.3 174.1l.3-.1-.1 .5z"/>
<path d="M53.3 174.1l.2 .4h-.4z"/>
<path d="M53.1 174.5h.4l-.2 .3z"/>
<path d="M53.5 174.5l.1 .5-.3-.2z"/>
<path d="M53.6 174.5l.3 .3-.3 .2z"/>
<path d="M53.6 174.5h.5l-.2 .3z"/>
<path d="M45.8 174.1l.2 .4h-.5z"/>
<path d="M45.5 174l.3 .1-.3 .4z"/>
<path d="M45.2 174.1l.3-.1v.5z"/>
<path d="M45.2 174.1l.3 .4h-.5z"/>
<path d="M45 174.5h.5l-.3 .3z"/>
<path d="M45.5 174.5v.5l-.3-.2z"/>
<path d="M45.5 174.5l.3 .3-.3 .2z"/>
<path d="M45.5 174.5h.5l-.2 .3z"/>
<path d="M31.2 143.3l.3-.3 .2 .4z"/>
<path d="M31.2 142.9l.3 .1-.3 .3z"/>
<path d="M30.8 143l.4-.1v.4z"/>
<path d="M30.8 143l.3 .4h-.5z"/>
<path d="M30.6 143.4h.5l-.3 .4z"/>
<path d="M31.1 143.4l.1 .5-.4-.1z"/>
<path d="M31.2 143.4l.3 .4-.3 .1z"/>
<path d="M31.2 143.4h.5l-.2 .4z"/>
<path d="M31.2 60.2l.3-.3 .2 .3z"/>
<path d="M31.2 59.7l.3 .2-.3 .3z"/>
<path d="M30.8 59.9l.4-.2v.5z"/>
<path d="M30.8 59.9l.3 .3h-.5z"/>
<path d="M30.6 60.2h.5l-.3 .3z"/>
<path d="M30.8 60.5l.4-.3v.5z"/>
<path d="M31.2 60.2l.3 .3-.3 .2z"/>
<path d="M31.2 60.2h.5l-.2 .3z"/>
<path d="M31.1 49.9l.3-.3 .2 .3z"/>
<path d="M31.1 49.4l.3 .2-.3 .3z"/>
<path d="M30.7 49.6l.4-.2v.5z"/>
<path d="M30.7 49.6l.3 .3h-.4z"/>
<path d="M30.6 49.9l.4 .1-.3 .2z"/>
<path d="M30.7 50.2l.4-.2v.4z"/>
<path d="M31.1 50l.3 .2-.3 .2z"/>
<path d="M31.1 49.9h.5l-.2 .3z"/>
<path d="M26.3 143.4l.3-.3 .2 .4z"/>
<path d="M26.2 143l.4 .1-.3 .3z"/>
<path d="M25.9 143.1l.3-.1v.4z"/>
<path d="M25.9 143.1l.3 .4h-.5z"/>
<path d="M25.7 143.5h.5l-.3 .3z"/>
<path d="M26.2 143.5v.5l-.3-.2z"/>
<path d="M26.2 143.5l.4 .3-.4 .2z"/>
<path d="M26.3 143.5h.5l-.2 .3z"/>
<path d="M26.2 60l.4-.3 .1 .4z"/>
<path d="M26.2 59.6l.4 .1-.4 .3z"/>
<path d="M25.9 59.7l.3-.1v.4z"/>
<path d="M25.9 59.7l.3 .3-.5 .1z"/>
<path d="M25.7 60.1h.5l-.3 .3z"/>
<path d="M25.9 60.4l.3-.3v.5z"/>
<path d="M26.2 60.1l.4 .3-.4 .2z"/>
<path d="M26.2 60.1h.5l-.1 .3z"/>
<path d="M26.2 50l.3-.3 .2 .4z"/>
<path d="M26.2 49.6l.3 .1-.3 .3z"/>
<path d="M25.8 49.7l.4-.1v.4z"/>
<path d="M25.8 49.7l.3 .4h-.4z"/>
<path d="M25.7 50.1h.4l-.3 .3z"/>
<path d="M26.1 50.1l.1 .5-.4-.2z"/>
<path d="M26.2 50.1l.3 .3-.3 .2z"/>
<path d="M26.2 50.1h.5l-.2 .3z"/>
<path d="M20.6 161.2l.3-.3 .1 .3z"/>
<path d="M20.5 160.7l.4 .2-.3 .3z"/>
<path d="M20.2 160.9l.3-.2v.5z"/>
<path d="M20.2 160.9l.3 .3h-.4z"/>
<path d="M20.1 161.2h.4l-.3 .4z"/>
<path d="M20.5 161.2v.5l-.3-.1z"/>
<path d="M20.5 161.2l.4 .4-.4 .1z"/>
<path d="M20.6 161.2h.4l-.1 .4z"/>
</g>
<text font-size="5.5" x="137.3" y="147.4">M</text>
<g font-size="4.6">
<text x="20.2" y="11.3">1</text>
<text x="48.5" y="11.3">2</text>
<text x="76.7" y="11.3">3</text>
<text x="104.9" y="11.3">4</text>
<text x="133.1" y="11.3">5</text>
<text x="161.4" y="11.3">6</text>
<text x="189.6" y="11.3">7</text>
<text x="217.8" y="11.3">8</text>
<text x="246" y="11.3">9</text>
<text x="273" y="11.3">10</text>
</g>
<text font-size="4.1" x="95.8" y="186.7">Feeding</text>
<g font-size="3.9">
<text x="281.1" y="188.8">0</text>
<text x="280" y="199.5">03</text>
</g>
<g font-size="3.4">
<text x="280" y="23.6">-R1</text>
<text x="280" y="33.6">-N1</text>
<text x="279" y="130.7">+1</text>
<text x="279.9" y="140.7">+</text>
<text x="17.4" y="149.5">-PE</text>
<text x="280.8" y="156">-</text>
<text x="265.3" y="175.7">-PE</text>
<text x="109.3" y="201.1">+L1</text>
<text x="212" y="199.4">EYÜP KEPCEOĞLU</text>
</g>
<g font-size="2.9">
<text x="40.5" y="189.8">DOCUMENT NUMBER</text>
<text x="35.9" y="192.7">3848-ED.126-22.12.2020-02</text>
</g>
<g font-size="2.7">
<text x="45.3" y="20.9">6</text>
<text x="49.7" y="20.9">7</text>
<text x="53.5" y="20.9">8</text>
<text x="58" y="20.9">9</text>
<text x="61.3" y="21">10</text>
<text x="65.5" y="21">11</text>
<text x="71.3" y="34.9">13</text>
<text x="75.4" y="34.9">14</text>
<text x="79.9" y="34.9">15</text>
<text x="84.3" y="34.9">16 17</text>
<text x="93" y="34.9">18</text>
<text x="27.4" y="48">N1</text>
<text x="229.1" y="47.7">-F7</text>
<text x="236.5" y="47.6">-F8</text>
<text x="16.7" y="53.8">-Q1</text>
<text x="21.2" y="48">R1</text>
<text x="230" y="50.8">6A</text>
<text x="237.3" y="50.8">6A</text>
<text x="36.6" y="58">SWTCH</text>
<text x="36.8" y="54.2">PAKO</text>
<text x="132.5" y="59.8">0.5A</text>
<text x="132.9" y="55.7">-F6</text>
<text x="178.6" y="59.8">6A</text>
<text x="178.9" y="55.7">-F1</text>
<text x="233.8" y="64.4" transform="rotate(-90 233.8 64.4)">227</text>
<text x="241" y="64.5" transform="rotate(-90 241 64.5)">228</text>
<text x="138.1" y="75.5" transform="rotate(-90 138.1 75.5)">225</text>
<text x="184.1" y="75.6" transform="rotate(-90 184.1 75.6)">220</text>
<text x="121.7" y="82">THERMOSTAT</text>
<text x="233.3" y="80.3">18</text>
<text x="240.6" y="80.3">19</text>
<text x="199.5" y="85.8">POWER SUPPLY</text>
<text x="199.5" y="92.1">220V 682W</text>
<text x="132" y="98.8">-U1</text>
<text x="179.2" y="100.5">-U2</text>
<text x="192.5" y="102.9">+</text>
<text x="192.5" y="106.2">+</text>
<text x="138.1" y="116" transform="rotate(-90 138.1 116)">226</text>
<text x="190.1" y="119.8">-F9</text>
<text x="198.3" y="119.8">-F10</text>
<text x="190.6" y="123.9">4A</text>
<text x="200.3" y="123.9">2A</text>
<text x="258.7" y="128.8">45</text>
<text x="22.9" y="139.1">-R</text>
<text x="32" y="138.9">-N</text>
<text x="129.5" y="143.6">-M1</text>
<text x="209" y="139.1">35</text>
<text x="212.6" y="139.1">36</text>
<text x="216.2" y="139.1">373839</text>
<text x="226.6" y="139.1">40414243</text>
<text x="240.2" y="139.1">44</text>
<text x="19.4" y="153.5">1</text>
<text x="25.5" y="153.5">2</text>
<text x="30.5" y="153.5">4</text>
<text x="187.7" y="154.1">46</text>
<text x="191.8" y="154.1">47</text>
<text x="195.8" y="153.9">48</text>
<text x="199.6" y="154.1">49</text>
<text x="203.7" y="154.1">50</text>
<text x="207.5" y="154.1">51</text>
<text x="211.4" y="153.9">52</text>
<text x="215.1" y="154.1">53</text>
<text x="219.2" y="154.1">54</text>
<text x="223.1" y="154.1">55</text>
<text x="128.2" y="157.5">PANO</text>
<text x="128.2" y="160.9">FANI</text>
<text x="44.5" y="178.3">3</text>
<text x="52.6" y="178.3">5</text>
<text x="60.4" y="178.3">12</text>
<text x="67.9" y="178.3">19</text>
<text x="75.4" y="178.3">23</text>
<text x="83.2" y="178.3">27</text>
<text x="90.7" y="178.3">31</text>
<text x="98.2" y="178.3">34</text>
<text x="103.7" y="178.3">88</text>
<text x="4.8" y="202.9" transform="rotate(-90 4.8 202.9)">SOLIDWORKS Electrical</text>
<text x="191.7" y="201.1">3848</text>
<text x="241.5" y="201.3">1835</text>
</g>
<g font-size="2.4">
<text x="277.2" y="183.9">REVISION</text>
<text x="193.4" y="191.3">0</text>
<text x="198.6" y="191.3">23.12.2020</text>
<text x="214" y="191.3">elektrik</text>
<text x="192" y="194.7">REV.</text>
<text x="202.7" y="194.7">DATE</text>
<text x="218.8" y="194.7">NAME</text>
<text x="242.2" y="194.7">CHANGES</text>
<text x="278.1" y="194.4">SCHEME</text>
<text x="9.1" y="200.9">CONTRACT:</text>
</g>
<g font-size="2.1">
<text x="269.2" y="23.2">04-1</text>
<text x="268.9" y="31.8">04-1</text>
<text x="272.2" y="140.4">08-10</text>
<text x="272.6" y="155.6">08-10</text>
<text x="259.5" y="175.3">05-1</text>
<text x="192" y="198">Chassis Number</text>
<text x="241.8" y="198.1">Electric Number</text>
</g>
<text font-size="1.9" x="93.5" y="199.3">LOCATION:</text>
<text font-size="1.5" x="7.8" y="205.3">Document realized with version :</text>
<text font-size="1.2" x="30.3" y="205.2">2019.0.4.18</text>
</svg>
